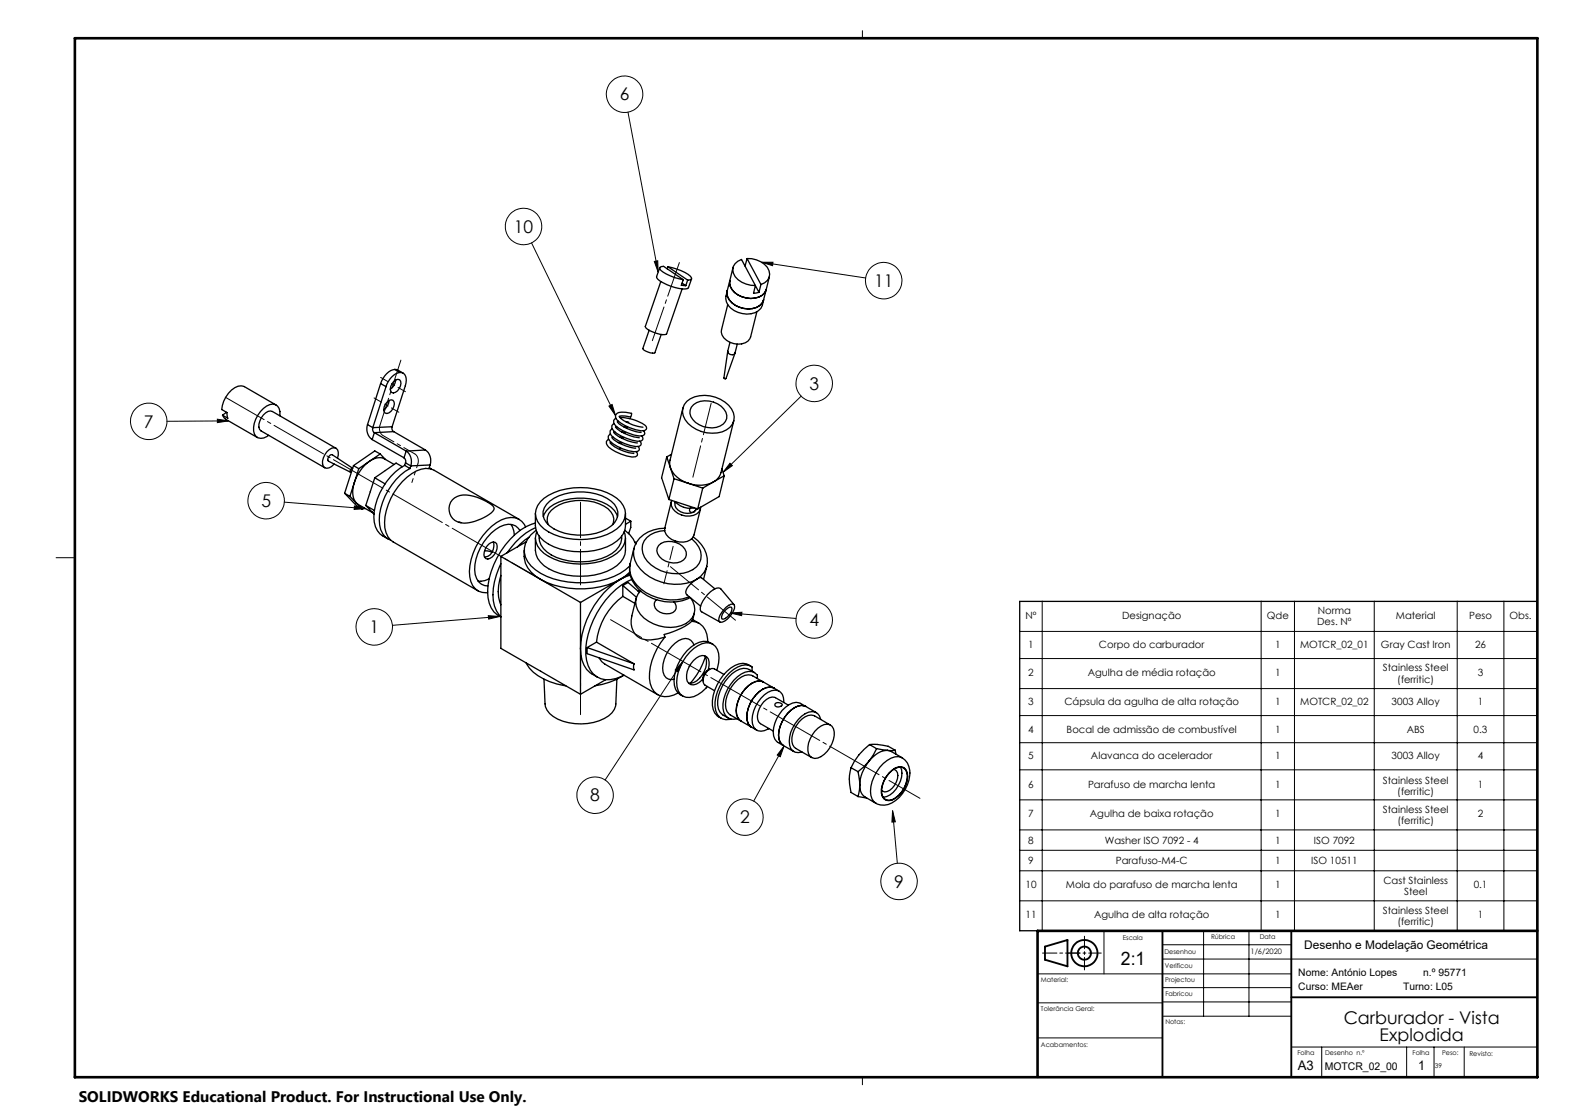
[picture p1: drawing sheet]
<svg xmlns="http://www.w3.org/2000/svg" width="420mm" height="297mm" viewBox="0 0 420 297" stroke-linecap="round" stroke-linejoin="round" font-family="sans-serif">
<path d="M101.3 113.5v1.4l.3 .7 .5 .5M111.4 123.7l.1-1.5-.4-.7-.5-.5" fill="none" stroke="#000" stroke-width=".27" stroke-dasharray="15.2 1 1 1" stroke-linecap="butt"/>
<g fill="none" stroke="#000" stroke-width=".27">
<path d="M230 8.2v2M167.5 29.9l8 42.7M141.7 64.8l22.4 45.9M174.5 69.7l.9-.2 .1 3.1zM203.1 69.9l27.8 4.2M203.1 69.9h3l-.1 .9zM58 111.8l3 .4-3 .5zM61 112.2l-16.5 .1M162.4 108.3l.8-.5 .9 2.9zM213.6 105.6l-20.8 20.3M75.8 133.9l21.7 1.7M94.5 134.9l3 .7-3.1 .2z"/>
<path d="M194.7 123.5l.6 .6-2.5 1.8zM15 148.7h5M130.2 164.1l3 .3-2.9 .7zM133.2 164.4l-28.6 2.3M182.1 176.4l-20.7 31.6M182.1 176.4l-1.3 2.7-.7-.5zM194.8 163.4l17.5 1.5M194.8 163.4l3-.2v.9zM271.9 168.3h138M271.9 175.6h138M277.9 160.3v87.8M336.3 160.3v87.8"/>
<path d="M345.2 160.3v87.8M366.5 160.3v87.8M388.6 160.3v87.8M401 160.3v87.8M209.1 198.9l-8.1 14.7M209.1 198.9l-1 2.9-.8-.5zM271.9 183.6h138M271.9 190.8h138M271.9 198h138M238 216.1l1.3 14M238 216.1l.8 3-1 .1zM271.9 205.2h138"/>
<path d="M271.9 213.3h138M271.9 221.3h138M271.9 226.7h138M271.9 232.2h138M271.9 240.2h138M276.7 259.6h67.6M294.4 248.2v11.4M310 251.9h34.3M310 255.7h100M321 248.2v22.7M333.1 248.2v22.7M276.7 276.7h33.3"/>
<path d="M276.7 267.4h33.3M310 270.9h34.3M310 263.3h34.3M310 267.1h34.3M344.3 279.1h65.5M352.5 279.1v8M375.1 279.1v8M382.4 279.1v8M390.5 279.1v8M230 287.2v2"/>
<circle cx="166.6" cy="25.1" r="4.9"/>
<circle cx="139.6" cy="60.4" r="4.9"/>
<circle cx="235.6" cy="74.8" r="4.9"/>
<circle cx="39.7" cy="112.3" r="4.9"/>
<circle cx="217.1" cy="102.2" r="4.9"/>
<circle cx="71" cy="133.5" r="4.9"/>
<circle cx="99.8" cy="167.1" r="4.9"/>
<circle cx="217.1" cy="165.3" r="4.9"/>
<circle cx="158.7" cy="212" r="4.9"/>
<circle cx="198.6" cy="217.8" r="4.9"/>
<circle cx="239.7" cy="235" r="4.9"/>
</g>
<g fill="none" stroke="#000" stroke-width=".5">
<path d="M278.7 252.4l6-1.8v7l-6-1.7zM310 248.2v38.9M344.3 248.2v38.9M344.3 265.9h65.5"/>
<circle cx="289.2" cy="254.1" r="1.75"/>
<circle cx="289.2" cy="254.1" r="3.5"/>
</g>
<g fill="none" stroke="#000" stroke-width=".35">
<path d="M175.9 71.4l-.8 2.4a2.39 2.39 0 0 0 1.7 1.6l3.2 1.3a4.8 4.8 0 0 0 3.6 0l.8-2.4M176 71.3l1-.3 5.2 3.6-3.4-1a5.6 5.6 0 0 1-2.9-2zM176.2 75.1l-4.1 11.9a1.57 1.57 0 0 0 1.3 1.2l1.6 .7a3.4 3.4 0 0 0 2.8 .1l4.1-12M178.1 71.1l2.3 .6a8 8 0 0 1 4 2.4v.3l-.4 .2-.6 .1M178.1 71.1l-.2 .6M178.1 71.1l5.3 3.6M181.9 75.5l1 .7M182.2 74.6l-.5 1.5 1.2 .1M183.4 74.7l-.5 1.5M193.9 77.5a4.1 4.1 0 0 0 3.3 4.4 5.4 5.4 0 0 0 6-1l.4-1M193.9 77.5a4.1 4.1 0 0 0 2.9 5.8 5.4 5.4 0 0 0 6.1-1.1l.4-.7 .3-1.6M194.6 74.8a4.2 4.2 0 0 0 3.2 4.3 5.4 5.4 0 0 0 6.1-1l.4-.9"/>
<path d="M194.6 74.8l-.7 2.7M195.5 71.3l-.9 3.5M196 70.3l1.7-1.1 3.7 6.9a6.1 6.1 0 0 1-5.8-3.3l-.2-.9 .1-.9zM199.2 68.9a6 6 0 0 1 5.9 3.3 2.75 2.75 0 0 1-2.2 3.6M199.2 68.9l-.5 2M199.2 68.9l3.7 6.9M201.4 76.1l-.5 2.1 1.5-.3M201.4 76.2l1 1.7M202.9 75.8l-.5 2.1M204.3 77.2l-.7 2.7M205.2 73.7l-.9 3.5M105.3 98.5a5.2 5.2 0 0 0-3.8 3.8"/>
<path d="M105.3 98.5l.8 .2 1.4 .8M105.3 98.5l1.4 .8M106.7 99.3a5.1 5.1 0 0 0-3.8 3.8M106.7 99.3a1.71 1.71 0 0 1 1.6 2.1l-.2 1.4-3.5 11M173.1 88l-1.7 4.9a3.6 3.6 0 0 0 3.2 1.1l1.7-4.8M194.1 81.2l-1.7 6.7a3.5 3.5 0 0 0 3.3 3.7 3.5 3.5 0 0 0 4.5-1.8l1.6-6.7M194.1 93.7l-1.1 7 .3 .3 .3-.1 2.4-6.7M194.7 91.3l-.6 2.3a1.07 1.07 0 0 0 .8 .9 1.07 1.07 0 0 0 1.1-.4M196.6 91.8l-.6 2.3M59.3 110.7l.8 1.1 8.6 4.9M60.4 109.9l-1.1 .8M73.6 108l-8.4-4.9a2.9 2.9 0 0 0-3.5 .9 8.2 8.2 0 0 0-2.6 5.2l1.4 .8 .2 1.5-1.4-.8"/>
<path d="M74.6 110.9a2.42 2.42 0 0 0-1.9-3.2 6.5 6.5 0 0 0-4.9 5.2 3.3 3.3 0 0 0 1 3.8 2.93 2.93 0 0 0 2.8-.6M89.6 119.5l-17-9.8a3.1 3.1 0 0 0-3.3 2.6 2.12 2.12 0 0 0 .3 2.6l17 9.8M98 113.2a3.5 3.5 0 0 0 1.2 4M98 113.2l1.4 .8M99.2 117.2l8.5 4.9M99.4 114a1.17 1.17 0 0 0 .4 1.4M99.8 115.4l-.6 1.8M99.8 115.4l8.5 4.9M101.5 102.3l1.4 .8M101.5 102.3l-3.5 10.9M102.9 103.1l-3.5 10.9M103.3 107.2l.5-.5h1a2.42 2.42 0 0 1-1.6 3.5l-.5-.1a2.14 2.14 0 0 1 .6-2.9z"/>
<path d="M103.8 106.8a3.2 3.2 0 0 1-1.5 2.5M104.6 113.8a1.1 1.1 0 0 0 .4 1.3M104.6 113.8l-5.2 .2M105 101.7l.6-.4 .9-.1a2.42 2.42 0 0 1-1.6 3.6l-.4-.1a2.07 2.07 0 0 1 .5-3zM105 115.1l-5.2 .3M105 115.1l8.5 4.9M105.5 101.3v.1a3.2 3.2 0 0 1-1.4 2.4M113.5 120a3.5 3.5 0 0 1 1.2 4M113.5 120l-5.2 .3M162.3 117.1l-.2 .1a1.24 1.24 0 0 0 .2 2 11.6 11.6 0 0 0 7.2 2.6l.4-.3 .1-.4-.4-.7M162.8 115.7l-.2 .1a1.24 1.24 0 0 0 .2 2 11.1 11.1 0 0 0 7.2 2.6l.5-.6-.4-.8M163 117.9l-.3 .1a1.75 1.75 0 0 0 1.2 1.1 12.2 12.2 0 0 0 5.1 1.8"/>
<path d="M163.3 114.3l-.2 .1a1.26 1.26 0 0 0 .2 2 11.4 11.4 0 0 0 7.2 2.6l.5-.6-.4-.8M163.4 116.5l-.2 .2a11.6 11.6 0 0 0 6.3 2.8M163.8 112.9l-.3 .1a1.22 1.22 0 0 0 .3 2 11.6 11.6 0 0 0 7.2 2.6l.4-.3 .1-.4-.4-.7M163.9 115.1l-.3 .1a11.2 11.2 0 0 0 6.4 2.9M164.3 111.5l-.3 .1a1.24 1.24 0 0 0 .3 2 11.6 11.6 0 0 0 7.1 2.6l.5-.6-.3-.8M164.4 113.7l-.3 .1a1.75 1.75 0 0 0 1.2 1.1 12.2 12.2 0 0 0 5.2 1.8M164.9 118l.9 .2M164.9 112.3l-.3 .2a11.6 11.6 0 0 0 6.4 2.8M165.3 111.3a11.2 11.2 0 0 1 7 2.4v.8l-.4 .3a10.9 10.9 0 0 1-7.5-3l-.3-1.1a2.25 2.25 0 0 1 2.8-.8l1.5 .3-.2 1-1.5-.3-1.6 .2a10.9 10.9 0 0 0 6.4 2.8M165.3 119.3v.3l.1-.3M165.4 116.6l.8 .2M165.8 115.2l.9 .2"/>
<path d="M166.3 113.8l.9 .2M166.8 112.4l.9 .2M182.1 108.8l-3.5 14 .2 1.9M183.2 107a8.5 8.5 0 0 1 12.4 3.1 4 4 0 0 1-3 5 9.1 9.1 0 0 1-9.9-3.2 3.7 3.7 0 0 1 .5-4.9zM185 107.9a6.1 6.1 0 0 1 8.6 2 2.96 2.96 0 0 1-2.6 4 5.9 5.9 0 0 1-7-3.7l.4-1.7zM195.7 112.1l-3.4 13.9a3.9 3.9 0 0 1-2 2.5M90 122.2a2.29 2.29 0 0 0-.4-2.7 3.1 3.1 0 0 0-3.3 2.5 2.26 2.26 0 0 0 .3 2.7 2.2 2.2 0 0 0 2.5-1M91.9 131.5l1.4 .8M91.9 131.5l3.3 3.5 1.4 .8M93.3 132.3l3.3 3.5M94 124.8a.59 .59 0 0 0-.5 .4 .59 .59 0 0 0 .2 .7M94.1 124.8l-5.5-3.6a1.13 1.13 0 0 0-1 1.8l5.9 2.9"/>
<path d="M94.3 124.1l1.4 .9M94.3 124.1l-2.4 7.4M94.5 128.6a5.2 5.2 0 0 0 .9 5.8l4 2.3M94.5 128.6l-1.2 3.7M95.7 125l-1.2 3.6M97.2 135.4l-.6 .4M97.5 134.8l2.3 1.3M97.5 134.8l2.2 2.3M98.5 123a11.4 11.4 0 0 0-4 5.6M98.5 123l1.3-.7a3.2 3.2 0 0 1 2.7 0l2.6 1.5M98.5 123l-2.8 2M99.9 127.4l2.8 1.6"/>
<path d="M99.9 127.4l-2.4 7.4M101.4 121l-1.5-.8-5.6 3.9M101.4 121l-2.9 2M101.4 121l1.4 1.5M107.3 124.4l-1.7-.9-5.7 3.9M107.7 122.1a1.23 1.23 0 0 1 .4 1.3M107.9 124.1a16.8 16.8 0 0 0-8.1 15.1 5.4 5.4 0 0 0 3.6 4.4M107.9 124.1l1.4 .8M108.1 123.4l1.4 .8M108.1 123.4l-.2 .7M108.3 120.3a3.5 3.5 0 0 1 1.2 3.9M108.3 120.3l-.6 1.8"/>
<path d="M109.3 124.9a16.9 16.9 0 0 0-8.2 13.7 5 5 0 0 0 3 5.4M109.5 124.2l-.2 .7M114.7 124l-5.2 .2M114.7 124l-.2 .6 .6 .5M120.7 133.2a5.3 5.3 0 0 1 5.5-.9 12 12 0 0 1 5.5 2.9 1.14 1.14 0 0 1-.6 1.5 12.6 12.6 0 0 1-8.3 2.7 3.7 3.7 0 0 1-2.1-6.2zM122.4 139.2l.5 .1M136.2 139.8l.8 1.8 .2 1.1M138.4 138.5l-22.6-13.1a5.5 5.5 0 0 0-6 .9 16.8 16.8 0 0 0-7.2 14.4 4.9 4.9 0 0 0 2.2 3.8l22.7 13M142.8 136.9a7 7 0 0 0 2.3 7.3 18.1 18.1 0 0 0 18.2 .9 6.2 6.2 0 0 0 3.5-4.9v-3.3M142.8 139.4a17.6 17.6 0 0 0-10.2 9.3 17.3 17.3 0 0 0-2.1 12.1 5.7 5.7 0 0 0 3.1 3.7M144.1 133.8a15.5 15.5 0 0 1 12.6-3.7 13.9 13.9 0 0 1 8.8 3.7 4.6 4.6 0 0 1-1 7.2 18 18 0 0 1-19.4 0 4.7 4.7 0 0 1-1-7.2zM144.9 137.8a6.1 6.1 0 0 1 4.1-4 15.3 15.3 0 0 1 14 1.5l.9 .8 .8 1.7"/>
<path d="M145.7 134.5a13.6 13.6 0 0 1 13.3-2.8 7.1 7.1 0 0 1 5.7 4.7 4.6 4.6 0 0 1-2.8 4.6 15.2 15.2 0 0 1-15.3-.8 3.8 3.8 0 0 1-.9-5.7zM146.2 139.9a3.6 3.6 0 0 1 1.8-4.6 13.3 13.3 0 0 1 14.1 .3 3.6 3.6 0 0 1 1.3 4.3M166.8 138.1l1.4 .9M168.2 139l-1.4 .8M168.2 139v1.6l-.6 1.7M177.8 121.8l-1.4 5.5 2 5.9M177.8 121.8l1 2.9M178.4 133.2l7.7 2.5M178.8 124.7a7.3 7.3 0 0 0 4.8 4.2M178.8 124.7l.9 2.9M179 133.8l-1.7 6.9a3.3 3.3 0 0 0 2.8 3.5 3.7 3.7 0 0 0 5-1.6l1.7-6.9M179.1 121.1l-1.3 .7"/>
<path d="M179.1 133.4a3.2 3.2 0 0 0 2.7 3.9 3.8 3.8 0 0 0 5-1.5v-.6M179.7 127.6l-1.3 5.6M179.7 127.6l3.9 1.3M183.6 128.9l3.8 1.2M184.1 135.5a.69 .69 0 0 0-.1 .9 .69 .69 0 0 0 1 .1M185.2 135.4a5.2 5.2 0 0 1-5.1-1.7 2.48 2.48 0 0 0 2.3 3.1h1.8l.8-.3M185.7 135.6l-.7 .9M185.8 135.6l-.8 .9M187.4 130.1l-1.3 5.6M190.3 128.5a8.3 8.3 0 0 1-6.7 .4M190.3 128.5l-2.9 1.6M192.5 125l.6 1.9"/>
<path d="M193.1 126.9l-1.3 5.5-5.7 3.3M193.1 126.9l-2.8 1.6M129.2 146.9l1.4 .1 .7 .3M130.4 145.1a1.31 1.31 0 0 1 2-.1 3.4 3.4 0 0 1-2.3 4l-.5-.1a2.82 2.82 0 0 1 .8-3.8zM130.4 154.3l-1.1 .5-1.8 .2M131.6 144.5a2.96 2.96 0 0 1-2.4 4M133.6 153.4a11.1 11.1 0 0 0 0 7.9M133.6 150.3a17.1 17.1 0 0 0-1.7 11.3l.5 1.3 1.2 1.5M133.6 148.3v24.6l21.2 12.2M133.6 148.3l21.2 12.3M138.6 141.4a3.7 3.7 0 0 0-5.3-1 13.5 13.5 0 0 0-6.6 12.8 3.5 3.5 0 0 0 3.4 3M139.8 146.7a7.3 7.3 0 0 0 4.4 7.8 23.5 23.5 0 0 0 21.2 0"/>
<path d="M140.2 140.5a4.1 4.1 0 0 0-5.2-2.4 15.6 15.6 0 0 0-9.4 11.1 8.1 8.1 0 0 0 1.2 7.8 4.1 4.1 0 0 0 3.2 1M140.3 144.5l-6.7 3.8M141.1 143.2l-1.1 .7-2 1.9M142.8 143.5a7.1 7.1 0 0 0 2.3 7.3 18.1 18.1 0 0 0 19.4 0 5.4 5.4 0 0 0 2.3-4.1v-3.2M142.8 140.7a18.2 18.2 0 0 0-7.6 6.7M143 141.4a6 6 0 0 0-.2 10.5 22 22 0 0 0 17.2 2.9 14.9 14.9 0 0 0 8.1-4.1M143.1 141.8a4.8 4.8 0 0 0 2 5.7 18 18 0 0 0 19.4 0 4.7 4.7 0 0 0 1.9-5.7M143.8 142.9a5.2 5.2 0 0 0 3.2 5.1 17.2 17.2 0 0 0 16.2-.4 4.8 4.8 0 0 0 2.6-4.7M165.4 154.5a23.2 23.2 0 0 0-10.6 18.4 7.5 7.5 0 0 0 4.5 7.6M166.1 159a17.4 17.4 0 0 0-7 12.2M166.1 159l3.2 1.9M166.1 156.1l1.4-.8 3 2.6"/>
<path d="M166.1 156.1v2.9M166.1 156.1l3.6 3.1M166.6 141.4a7.8 7.8 0 0 1 2.9 3.8M167.9 152.5l-2.5 2M168 153l-13.2 7.6M168.1 150.3a7.9 7.9 0 0 0 4.5 8.6 12.2 12.2 0 0 0 11.4 .4M168.1 153.3l-2.7 1.2M168.5 154.5a22.5 22.5 0 0 0-12.1 16.5 10 10 0 0 0 1.8 8.7 6.4 6.4 0 0 0 7.5 .7l.7-.4M169.1 146.2l-1.1 4.2a6.8 6.8 0 0 0 2.9 6.6 13.1 13.1 0 0 0 12.9 2.1M169.3 144.5l.4 .2M169.6 159.6l-1.1 4.6a4.8 4.8 0 0 0 5.1 6.4l3.7-.7M170.1 157.5h.8"/>
<path d="M170.8 157.6a4.4 4.4 0 0 0 0 6.2 10.4 10.4 0 0 0 12.1 2.5 4.4 4.4 0 0 0 1.3-6.8M175.1 159.9a1.96 1.96 0 0 0 .9 3.3 3 3 0 0 0 4.3-1v-.6l-.6-1.1M175.6 145.4a4.8 4.8 0 0 1 7.4 1.8 2.75 2.75 0 0 1-3.4 2.9 4.4 4.4 0 0 1-4.4-3.2l.1-.8zM177.3 141.5a6 6 0 0 0-6 3.7 5.9 5.9 0 0 0 3.5 6.2 9.6 9.6 0 0 0 10.9-.3 4.9 4.9 0 0 0-1.3-7.4M177.4 140.8a8.5 8.5 0 0 0-8.2 4.9 6.4 6.4 0 0 0 2.7 7.2 12.9 12.9 0 0 0 13.9 1.5M184.9 143.2a7.6 7.6 0 0 1 3.6 7.8M185.8 154.4l1.2-.4 3.6 3M185.8 154.4a5.7 5.7 0 0 0-2.9 3.6l.3 .6 3.6 3M188.5 151a5.5 5.5 0 0 1-2.7 3.4M188.5 151l-.9 3.5M140.3 176.7a10.6 10.6 0 0 0 6.3 5l4.3 1.1M154.8 160.6v24.5"/>
<path d="M156.6 172.6v1.7l12.5 4.3-.2-.6 .2-1M156.6 172.6l12.5 4.4M159.1 171.2l10 5.8M159.1 171.2l-2.5 1.4M159.7 175.4l.7 1 .9 .7 14.1 8.1M177.3 169.9a15.6 15.6 0 0 0-3.9 12.3 4.3 4.3 0 0 0 6.3 3.1l1.1-.6M184.1 177.2l-.3 .5M185 172a2.51 2.51 0 0 0-4.1-1.2 8.9 8.9 0 0 0-4.1 8.4 2.27 2.27 0 0 0 2.9 1.9M185.2 163.4a4 4 0 0 1-2.7 3.6l-2.8 1.3-2.6 .9 .2 .7M186.4 166.2l-1.7-1-.1 .5a4.5 4.5 0 0 1 4.1 4.7v.7M187.9 174.8a4.6 4.6 0 0 1-.7 5.2 4 4 0 0 1-3.6 2.1M188.1 175.1v.1a18.7 18.7 0 0 1-4.1 7"/>
<path d="M188.8 178.7a3 3 0 0 0-.8-3.9 4.5 4.5 0 0 0-4.3 3.1 4.1 4.1 0 0 0 0 4.3 2.91 2.91 0 0 0 3.8-1.2M189.2 178.4a3.4 3.4 0 0 0-1.5 4l2.8 1.7M189.2 178.4l1.2-.1 2.6 1.5M189.2 178.4a2.77 2.77 0 0 0-1.7 3.1M190.1 171.7a4.4 4.4 0 0 0-5.8 .8 12 12 0 0 0-4.5 10.2 3.6 3.6 0 0 0 2.3 2.9M191.1 178.7a6.9 6.9 0 0 0-.3-6.4 3.4 3.4 0 0 0-4.7-.1 12.1 12.1 0 0 0-5.5 11 3.1 3.1 0 0 0 4.4 2.5 8.8 8.8 0 0 0 3.6-2.7M193.6 162.5l1-.6h.4a2.64 2.64 0 0 1-1.5 2.9l-.9 .3a1.65 1.65 0 0 1 .5-2zM193.6 161.9a1.78 1.78 0 0 1 2.2-.7 4.1 4.1 0 0 1-1.8 3.9 1.78 1.78 0 0 1-2.2 .6 2.36 2.36 0 0 1 .6-2.4zM195.8 161.2l-3.6-4.2a1.5 1.5 0 0 0-1.9 .2 8 8 0 0 0-3.6 5.3l.4 .6 4.9 2.7M200.3 177.7a4.1 4.1 0 0 0-5.4 .4 12.6 12.6 0 0 0-4.9 10 3.7 3.7 0 0 0 2.3 3.4M200.6 178.9v-1.1a4 4 0 0 0-4.9 .7 12.5 12.5 0 0 0-5 10 3.2 3.2 0 0 0 4.2 3.2M201.2 179.3a4.2 4.2 0 0 0-6 .3 10.2 10.2 0 0 0-3.6 9.5 4.3 4.3 0 0 0 2.6 2.3"/>
<path d="M271.9 160.3h138v87.8h-138zM145.1 181.1l.2 6.6a5.9 5.9 0 0 0 4.8 4.6 14.4 14.4 0 0 0 12.2-1.5 4.2 4.2 0 0 0 1.9-3.1l.3-6.6M161.5 181.2l-6.7 3.9M166.1 180.2a17.3 17.3 0 0 1-7.4 2.6M198.7 183.7a8.7 8.7 0 0 0-2.3 6.8l.3 .8 .9 .9a4.2 4.2 0 0 1-.9-5.1 7.9 7.9 0 0 1 5.7-5.6l1.2 .3a2.87 2.87 0 0 0-3 .3zM202 180.9v-.9a3 3 0 0 0-4.3-.3 10.8 10.8 0 0 0-4.9 9.1 2.81 2.81 0 0 0 3.7 2.8M202.4 184.4a9 9 0 0 0-3.2 7.7l.4 .9 .8 .8a3.3 3.3 0 0 1-1.2-3.8 8.9 8.9 0 0 1 5.1-6.7l.9-.1 1.2 .2a3.5 3.5 0 0 0-4 1zM206.4 183.4l-5.7-3.2a3.3 3.3 0 0 0-3.9 .9 9.2 9.2 0 0 0-3.2 7.8l.3 .8 .8 .9 7.1 4.1M206.4 183.4l1.4 .9M206.8 187.5a1.23 1.23 0 0 1 1.8 .5 1.19 1.19 0 0 1-2-.1zM208.9 198.8l2.8 1.6M209 187.3a2.63 2.63 0 0 0-1.1-2.9 2.63 2.63 0 0 0-3.1 .2 9 9 0 0 0-4.1 8.4 2.48 2.48 0 0 0 4.1 1.4l.2-.2"/>
<path d="M210.2 188l-3.4-2a3.2 3.2 0 0 0-3.8 2 5 5 0 0 0-.7 4.4l.5 .5 3.4 2M214.9 188.3a3.6 3.6 0 0 0-5.4 .2 8.9 8.9 0 0 0-3.2 7.7 3.6 3.6 0 0 0 2.6 2.6M214.9 188.3a2.87 2.87 0 0 0-3 .4 9 9 0 0 0-4.2 8.3l.3 .9 .9 .9M214.9 188.3l2.8 1.7M217.3 195a4.2 4.2 0 0 1 4-1.8 3 3 0 0 1 1 4 6.6 6.6 0 0 1-5 5 2 2 0 0 1-1.9-2 7 7 0 0 1 1.9-5.2zM218.9 191.8a2.48 2.48 0 0 0-1.7-2 2.48 2.48 0 0 0-2.5 .5 9 9 0 0 0-4.1 8.4 2.32 2.32 0 0 0 3.3 1.8M221.4 193.3l-4.2-2.5a3.6 3.6 0 0 0-4.2 1.7 6.7 6.7 0 0 0-1.6 6l.8 1 4.2 2.5M231.9 198.5a16.1 16.1 0 0 0-5 6.2M231.9 198.5h2l3 .5 1.8 1M231.9 198.5l1.9 1.1M233.8 199.6l-2.1 3.3M233.8 199.6l2.9 .5"/>
<path d="M226.9 204.7a12 12 0 0 0 0 6.6l1.9 1.1M226.9 204.7l1.9 1M228.8 205.7l.5 3.6M228.8 212.4l2.3 .4M229.3 209.3a3.4 3.4 0 0 0 1.4 3.2l2.9 1.7M229.3 209.3l-.5 3.1M231.7 202.9a10.4 10.4 0 0 0-2.4 6.4M231.7 202.9l-1.3 1.5-1.6 1.3M235.5 203.5a4.9 4.9 0 0 1 4.9-1.5 4.4 4.4 0 0 1 2.2 4.7 9.5 9.5 0 0 1-5.7 7.8 3.4 3.4 0 0 1-4.8-3.5 11.3 11.3 0 0 1 3.4-7.5zM236.7 200.1a6.4 6.4 0 0 0-5 2.8M236.7 200.1l1 .3 2.9 1.6M237 206.1a3.5 3.5 0 0 1 4.1-1.4 3.5 3.5 0 0 1 .5 4.4 6.3 6.3 0 0 1-4.6 4.4 1.98 1.98 0 0 1-2-2 7.6 7.6 0 0 1 2-5.4z"/>
<path d="M237.1 206.2a3.5 3.5 0 0 1 3.9-1.4 3 3 0 0 1 .8 3.2 7.3 7.3 0 0 1-3.9 5.2 1.94 1.94 0 0 1-2.8-1.8 7.1 7.1 0 0 1 2-5.2zM238.3 205.1a1.7 1.7 0 0 1 1 2.5 4.3 4.3 0 0 1-3.4 3.5l-.8-.4M238.7 200l-2 .1M238.7 200l.2 1.1M240.1 204.5a5.9 5.9 0 0 1-1.2 5.9 4.7 4.7 0 0 1-3.4 2.1"/>
</g>
<path d="M174 90.8l7.2-20.8M154.8 133.9v22M162.8 165.2l82.5 47.6" fill="none" stroke="#000" stroke-width=".27" stroke-dasharray="15.2 1 1 1" stroke-dashoffset="5.7"/>
<path d="M154.8 174.5v-4.7" fill="none" stroke="#000" stroke-width=".27" stroke-dasharray="15.2 1 1 1" stroke-dashoffset="14.4"/>
<path d="M154.8 174.5v16" fill="none" stroke="#000" stroke-width=".27" stroke-dasharray="15.2 1 1 1" stroke-dashoffset="8.7"/>
<path d="M110.6 121l-8.5-4.9" fill="none" stroke="#000" stroke-width=".27" stroke-dasharray="15.2 1 1 1" stroke-dashoffset="11.9"/>
<path d="M101.3 113.5l5.6-17.5" fill="none" stroke="#000" stroke-width=".27" stroke-dasharray="15.2 1 1 1" stroke-dashoffset="7.6"/>
<path d="M111.4 123.7l-1.6 4.9" fill="none" stroke="#000" stroke-width=".27" stroke-dasharray="15.2 1 1 1" stroke-dashoffset="14.1"/>
<path d="M60.1 105.9l86.7 50.1" fill="none" stroke="#000" stroke-width=".27" stroke-dasharray="15.2 1 1 1" stroke-dashoffset="3.3"/>
<path d="M99.7 106.1l6.7 3.8M101.5 100.6l6.6 3.8" fill="none" stroke="#000" stroke-width=".27" stroke-dasharray="15.2 1 1 1" stroke-dashoffset="12.9"/>
<path d="M179.5 145.7l-2.5 9.9" fill="none" stroke="#000" stroke-width=".27" stroke-dasharray="15.2 1 1 1" stroke-dashoffset="11.6"/>
<path d="M178.8 151.1l17.3 14.3" fill="none" stroke="#000" stroke-width=".27" stroke-dasharray="15.2 1 1 1" stroke-dashoffset="5.5"/>
<path d="M184.8 127.2l4.8-19.7" fill="none" stroke="#000" stroke-width=".27" stroke-dasharray="15.2 1 1 1" stroke-dashoffset="6.6"/>
<path d="M284.7 254.1h9M289.2 249.6v9" fill="none" stroke="#000" stroke-width=".27" stroke-dasharray="5.1 .8 .8 .8" stroke-dashoffset="1.7"/>
<path d="M288 254.1h-10" fill="none" stroke="#000" stroke-width=".27" stroke-dasharray="5.1 .8 .8 .8" stroke-dashoffset="1.2"/>
<path d="M20 10.2h390v277h-390zM410 248.2h-133.3v38.9" fill="none" stroke="#000" stroke-width=".7"/>
<path d="M162.4 108.3l.8-.5 .9 2.9zM174.5 69.7l.9-.2 .1 3.1zM203.1 69.9h3l-.1 .9zM194.7 123.5l.6 .6-2.5 1.8zM194.8 163.4l3-.2v.9zM182.1 176.4l-1.3 2.7-.7-.5zM130.2 164.1l3 .3-2.9 .7zM94.5 134.9l3 .7-3.1 .2zM58 111.8l3 .4-3 .5zM238 216.1l.8 3-1 .1zM209.1 198.9l-1 2.9-.8-.5z" fill="#000"/>
<text font-size="4.9" x="298.9" y="257.4">2:1</text>
<g font-size="4.7">
<text x="165.3" y="26.8">6</text>
<text x="137" y="62">10</text>
<text x="233.1" y="76.5">11</text>
<text x="215.8" y="103.9">3</text>
<text x="38.4" y="114">7</text>
<text x="69.7" y="135.1">5</text>
<text x="215.8" y="167">4</text>
<text x="98.5" y="168.8">1</text>
<text x="157.4" y="213.7">8</text>
<text x="197.4" y="219.5">2</text>
<text x="238.5" y="236.7">9</text>
<text x="358.3" y="272.9">Carburador - Vista</text>
<text x="367.9" y="277.5">Explodida</text>
</g>
<text font-size="4.1" x="21" y="293.7">SOLIDWORKS Educational Product. For Instructional Use Only.</text>
<g font-size="3.5">
<text x="346.1" y="285.2">A3</text>
<text x="378.2" y="285.2">1</text>
</g>
<text font-size="3.2" x="347.8" y="252.9">Desenho e Modelação Geométrica</text>
<text font-size="2.8" x="353.3" y="285.2">MOTCR_02_00</text>
<g font-size="2.7">
<text x="273.5" y="165">Nº</text>
<text x="299.2" y="165">Designação</text>
<text x="337.8" y="165">Qde</text>
<text x="351.2" y="166.7">Des. Nº</text>
<text x="351.4" y="163.7">Norma</text>
<text x="372.2" y="165">Material</text>
<text x="391.8" y="165">Peso</text>
<text x="402.5" y="165">Obs.</text>
<text x="274.2" y="172.6">1</text>
<text x="293.1" y="172.6">Corpo do carburador</text>
<text x="340" y="172.6">1</text>
<text x="346.7" y="172.6">MOTCR_02_01</text>
<text x="368.3" y="172.6">Gray Cast Iron</text>
<text x="393.3" y="172.6">26</text>
<text x="368.8" y="179">Stainless Steel</text>
<text x="274.2" y="180.3">2</text>
<text x="290.1" y="180.3">Agulha de média rotação</text>
<text x="340" y="180.3">1</text>
<text x="372.6" y="182">(ferritic)</text>
<text x="394.1" y="180.3">3</text>
<text x="274.2" y="187.9">3</text>
<text x="283.8" y="187.9">Cápsula da agulha de alta rotação</text>
<text x="340" y="187.9">1</text>
<text x="346.7" y="187.9">MOTCR_02_02</text>
<text x="371.1" y="187.9">3003 Alloy</text>
<text x="394.1" y="187.9">1</text>
<text x="274.2" y="195.4">4</text>
<text x="284.4" y="195.4">Bocal de admissão de combustível</text>
<text x="340" y="195.4">1</text>
<text x="375.1" y="195.4">ABS</text>
<text x="393" y="195.4">0.3</text>
<text x="274.2" y="202.3">5</text>
<text x="290.9" y="202.3">Alavanca do acelerador</text>
<text x="340" y="202.3">1</text>
<text x="371.1" y="202.3">3003 Alloy</text>
<text x="394.1" y="202.3">4</text>
<text x="368.8" y="208.9">Stainless Steel</text>
<text x="274.2" y="210.2">6</text>
<text x="290.2" y="210.2">Parafuso de marcha lenta</text>
<text x="340" y="210.2">1</text>
<text x="372.6" y="211.9">(ferritic)</text>
<text x="394.1" y="210.2">1</text>
<text x="274.2" y="217.9">7</text>
<text x="290.6" y="217.9">Agulha de baixa rotação</text>
<text x="340" y="217.9">1</text>
<text x="368.8" y="216.7">Stainless Steel</text>
<text x="372.6" y="219.7">(ferritic)</text>
<text x="394.1" y="217.9">2</text>
<text x="274.2" y="224.9">8</text>
<text x="294.6" y="224.9">Washer ISO 7092 - 4</text>
<text x="340" y="224.9">1</text>
<text x="350.4" y="224.9">ISO 7092</text>
<text x="274.2" y="230.4">9</text>
<text x="297.6" y="230.4">Parafuso-M4-C</text>
<text x="340" y="230.4">1</text>
<text x="349.7" y="230.4">ISO 10511</text>
<text x="273.5" y="236.8">10</text>
<text x="284.2" y="236.8">Mola do parafuso de marcha lenta</text>
<text x="340" y="236.8">1</text>
<text x="368.9" y="235.6">Cast Stainless</text>
<text x="374.4" y="238.6">Steel</text>
<text x="393" y="236.8">0.1</text>
<text x="273.5" y="244.8">11</text>
<text x="291.7" y="244.8">Agulha de alta rotação</text>
<text x="340" y="244.8">1</text>
<text x="368.8" y="243.6">Stainless Steel</text>
<text x="394.1" y="244.8">1</text>
<text x="372.6" y="246.6">(ferritic)</text>
<text x="346.2" y="264">Curso: MEAer</text>
<text x="346.2" y="260.2">Nome: António Lopes</text>
<text x="374.2" y="264">Turno: L05</text>
<text x="379.5" y="260.2">n.º 95771</text>
</g>
<text font-size="2" x="333.5" y="254.3">1/6/2020</text>
<g font-size="1.8">
<text x="299.4" y="250.5">Escala</text>
<text x="322.9" y="250.4">Rúbrica</text>
<text x="335.9" y="250.4">Data</text>
<text x="310.5" y="254.3">Desenhou</text>
<text x="277.6" y="261.8">Material:</text>
<text x="310.7" y="258.1">Verificou</text>
<text x="310.7" y="261.8">Projectou</text>
<text x="277.6" y="269.6">Tolerância Geral:</text>
<text x="310.8" y="265.6">Fabricou</text>
<text x="310.8" y="272.9">Notas:</text>
<text x="277.6" y="279.3">Acabamentos:</text>
<text x="346" y="281.4">Folha</text>
<text x="353.4" y="281.4">Desenho n.º</text>
<text x="376.7" y="281.4">Folha</text>
<text x="384.6" y="281.4">Peso:</text>
<text x="391.8" y="281.4">Revisto:</text>
<text x="382.7" y="284.7">39</text>
</g>
</svg>
